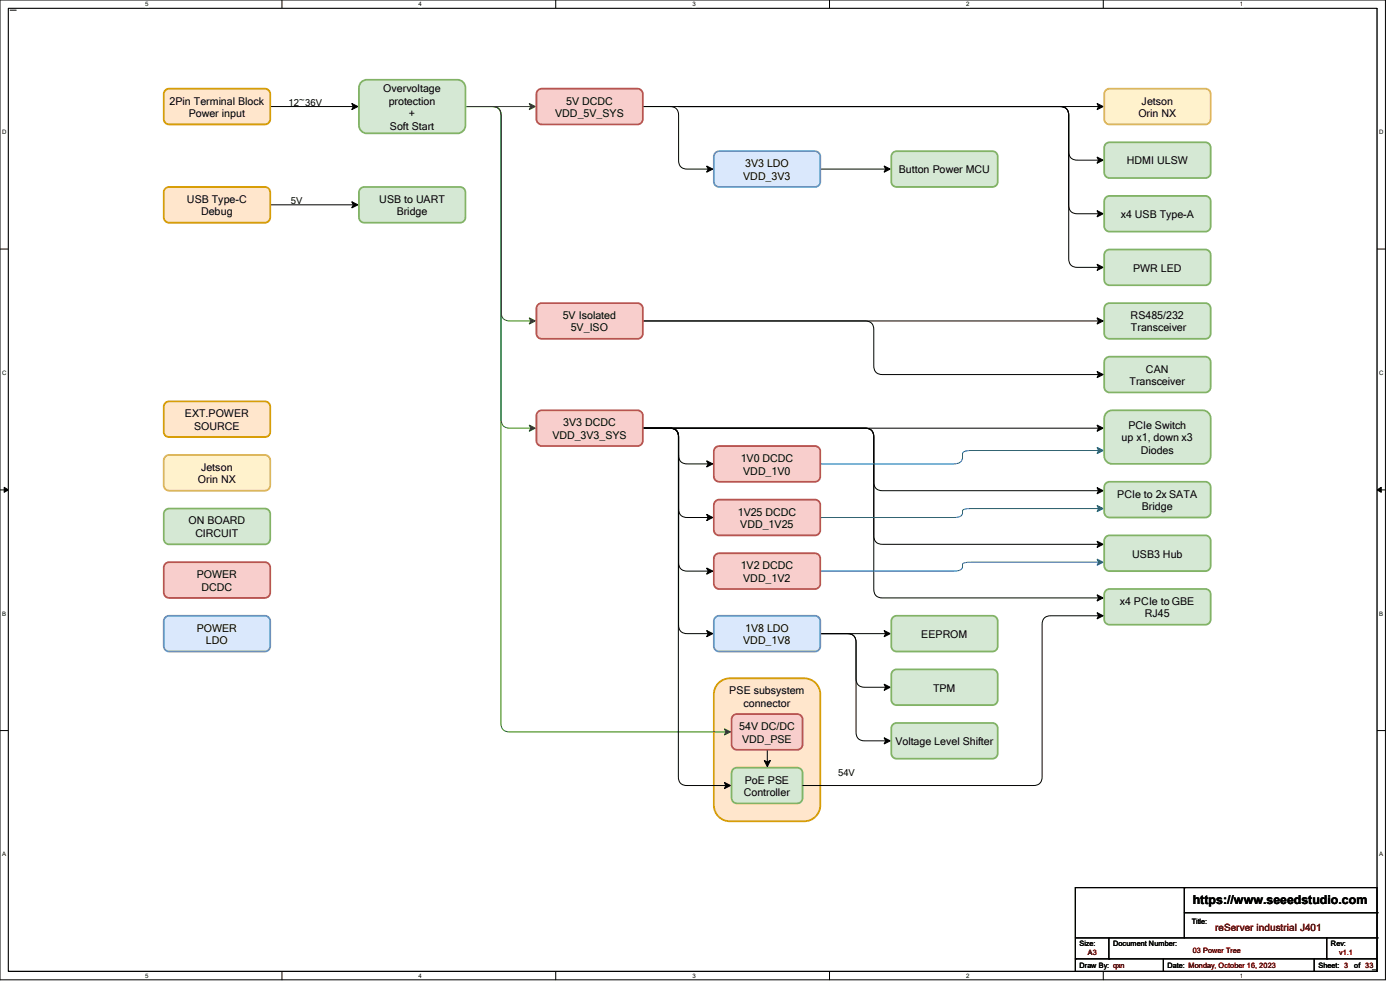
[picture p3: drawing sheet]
<svg xmlns="http://www.w3.org/2000/svg" width="297mm" height="210mm" viewBox="0 0 297 210" stroke-linecap="round" stroke-linejoin="round" font-family="sans-serif">
<path d="M0 0h293.9v207.9h-293.9zM1.8 1.8h290.3v204.3h-290.3z" fill="none" stroke="#000" stroke-width=".21"/>
<g fill="#fff">
<path d="M30.8 .2h.7v1.4h-.7z"/>
<path d="M30.8 206.2h.7v1.4h-.7z"/>
</g>
<path d="M59.8 0v1.8M59.8 206.1v1.8" fill="none" stroke="#000" stroke-width=".21"/>
<g fill="#fff">
<path d="M88.8 .2h.7v1.4h-.7z"/>
<path d="M88.8 206.2h.7v1.4h-.7z"/>
</g>
<path d="M117.9 0v1.8M117.9 206.1v1.8" fill="none" stroke="#000" stroke-width=".21"/>
<g fill="#fff">
<path d="M146.9 .2h.7v1.4h-.7z"/>
<path d="M146.9 206.2h.7v1.4h-.7z"/>
</g>
<path d="M176 0v1.8M176 206.1v1.8" fill="none" stroke="#000" stroke-width=".21"/>
<g fill="#fff">
<path d="M205 .2h.7v1.4h-.7z"/>
<path d="M205 206.2h.7v1.4h-.7z"/>
</g>
<path d="M234.1 0v1.8M234.1 206.1v1.8" fill="none" stroke="#000" stroke-width=".21"/>
<g fill="#fff">
<path d="M263.1 .2h.6v1.4h-.6z"/>
<path d="M263.1 206.2h.6v1.4h-.6z"/>
<path d="M.5 27.3h.9v1.4h-.9z"/>
<path d="M292.6 27.3h.9v1.4h-.9z"/>
<path d="M.5 78.4h.9v1.4h-.9z"/>
<path d="M292.6 78.4h.9v1.4h-.9z"/>
</g>
<path d="M0 52.8h1.8M292.1 52.8h1.8" fill="none" stroke="#000" stroke-width=".21"/>
<g fill="#fff">
<path d="M.5 129.5h.8v1.4h-.8z"/>
<path d="M292.6 129.5h.8v1.4h-.8z"/>
</g>
<path d="M0 103.9h1.8M292.1 103.9h1.8" fill="none" stroke="#000" stroke-width=".21"/>
<path d="M.9 103.4l.9 .5-.9 .5zM292.1 103.9l.9-.5v1z" fill="#000" stroke="#000" stroke-width=".21"/>
<g fill="#fff">
<path d="M.5 180.5h.8v1.4h-.8z"/>
<path d="M292.6 180.5h.8v1.4h-.8z"/>
</g>
<path d="M1.8 1.8h290.3v204.2h-290.3zM0 155h1.8M292.1 155h1.8" fill="none" stroke="#000" stroke-width=".21"/>
<path d="M152.4 144.9a3.4 3.4 0 0 1 2.4-1h15.8a3.4 3.4 0 0 1 3.4 3.4v23.5a3.4 3.4 0 0 1-3.4 3.4h-15.8a3.4 3.4 0 0 1-3.4-3.4v-23.5a3.4 3.4 0 0 1 1-2.4z" fill-rule="evenodd" fill="#ffe6cc"/>
<path d="M152.4 144.9a3.4 3.4 0 0 1 2.4-1h15.8a3.4 3.4 0 0 1 3.4 3.4v23.5a3.4 3.4 0 0 1-3.4 3.4h-15.8a3.4 3.4 0 0 1-3.4-3.4v-23.5a3.4 3.4 0 0 1 1-2.4z" fill="none" stroke="#d79b00" stroke-width=".38"/>
<path d="M57.3 22.6h17.7M74.6 21.9l1.3 .7-1.3 .7 .4-.7z" fill="none" stroke="#000" stroke-width=".21"/>
<path d="M74.6 21.9l1.3 .7-1.3 .7 .4-.7z" fill-rule="evenodd" fill="#000"/>
<path d="M35.2 19l.7-.2h20.3a1.13 1.13 0 0 1 1.1 1.2v5.3a1.13 1.13 0 0 1-1.1 1.1h-20.3a1.13 1.13 0 0 1-1.2-1.1v-5.3l.1-.4z" fill-rule="evenodd" fill="#ffe6cc"/>
<path d="M35.2 19l.7-.2h20.3a1.13 1.13 0 0 1 1.1 1.2v5.3a1.13 1.13 0 0 1-1.1 1.1h-20.3a1.13 1.13 0 0 1-1.2-1.1v-5.3l.1-.4z" fill="none" stroke="#d79b00" stroke-width=".38"/>
<path d="M98.7 22.6h13.9" fill="none" stroke="#2d7600" stroke-width=".21"/>
<path d="M112.3 21.9l1.3 .7-1.3 .7 .3-.7z" fill-rule="evenodd" fill="#2d7600"/>
<path d="M98.7 22.6h5.7a1.67 1.67 0 0 1 1.9 1.9v64.4a1.67 1.67 0 0 0 1.9 1.9h4.4M112.3 21.9l1.3 .7-1.3 .7 .3-.7z" fill="none" stroke="#2d7600" stroke-width=".21"/>
<path d="M112.3 90.2l1.3 .6-1.3 .7 .3-.7z" fill-rule="evenodd" fill="#2d7600"/>
<path d="M98.7 22.6h5.7a1.67 1.67 0 0 1 1.9 1.9v41.7a1.67 1.67 0 0 0 1.9 1.9h4.4M112.3 90.2l1.3 .6-1.3 .7 .3-.7z" fill="none" stroke="#2d7600" stroke-width=".21"/>
<path d="M112.3 67.4l1.3 .7-1.3 .7 .3-.7z" fill-rule="evenodd" fill="#2d7600"/>
<path d="M98.7 22.6h5.7a1.67 1.67 0 0 1 1.9 1.9v128.9a1.67 1.67 0 0 0 1.8 1.9h45.9M112.3 67.4l1.3 .7-1.3 .7 .3-.7z" fill="none" stroke="#2d7600" stroke-width=".21"/>
<path d="M153.7 154.6l1.3 .7-1.3 .6 .3-.6z" fill-rule="evenodd" fill="#2d7600"/>
<path d="M153.7 154.6l1.3 .7-1.3 .6 .3-.6z" fill="none" stroke="#2d7600" stroke-width=".21"/>
<path d="M76.6 17.4l.8-.4 .4-.1h19.2a1.7 1.7 0 0 1 1.7 1.7v8a1.7 1.7 0 0 1-1.7 1.7h-19.2a1.7 1.7 0 0 1-1.7-1.7v-8l.1-.4z" fill-rule="evenodd" fill="#d5e8d4"/>
<path d="M76.6 17.4l.8-.4 .4-.1h19.2a1.7 1.7 0 0 1 1.7 1.7v8a1.7 1.7 0 0 1-1.7 1.7h-19.2a1.7 1.7 0 0 1-1.7-1.7v-8l.1-.4z" fill="none" stroke="#82b366" stroke-width=".38"/>
<path d="M143.9 22.6h89.2M143.9 22.6h80.9a1.67 1.67 0 0 1 1.9 1.9v7.6a1.67 1.67 0 0 0 1.9 1.9h4.5M143.9 22.6h80.9a1.67 1.67 0 0 1 1.9 1.9v19a1.67 1.67 0 0 0 1.9 1.8h4.5M149.9 35.2l1.3 .7-1.3 .6 .3-.6zM150.2 35.9h-4.4a1.67 1.67 0 0 1-1.8-1.9v-9.5a1.67 1.67 0 0 0-1.9-1.9h-5.7h88.4a1.67 1.67 0 0 1 1.9 1.9v30.3a1.67 1.67 0 0 0 1.9 1.9h4.5M232.7 21.9l1.3 .7-1.3 .7 .4-.7zM232.7 33.3l1.3 .7-1.3 .6 .4-.6zM232.7 44.7l1.3 .6-1.3 .7 .4-.7zM232.7 56.1l1.3 .6-1.3 .7 .4-.7z" fill="none" stroke="#000" stroke-width=".21"/>
<g fill="#000">
<path d="M149.9 35.2l1.3 .7-1.3 .6 .3-.6z" fill-rule="evenodd"/>
<path d="M232.7 21.9l1.3 .7-1.3 .7 .4-.7z" fill-rule="evenodd"/>
<path d="M232.7 33.3l1.3 .7-1.3 .6 .4-.6z" fill-rule="evenodd"/>
<path d="M232.7 44.7l1.3 .6-1.3 .7 .4-.7z" fill-rule="evenodd"/>
<path d="M232.7 56.1l1.3 .6-1.3 .7 .4-.7z" fill-rule="evenodd"/>
</g>
<path d="M114.3 19l.6-.2h20.4a1.13 1.13 0 0 1 1.1 1.2v5.3a1.13 1.13 0 0 1-1.1 1.1h-20.4a1.13 1.13 0 0 1-1.1-1.1v-5.3l.1-.4z" fill-rule="evenodd" fill="#f8cecc"/>
<path d="M114.3 19l.6-.2h20.4a1.13 1.13 0 0 1 1.1 1.2v5.3a1.13 1.13 0 0 1-1.1 1.1h-20.4a1.13 1.13 0 0 1-1.1-1.1v-5.3l.1-.4z" fill="none" stroke="#b85450" stroke-width=".38"/>
<g fill="none" stroke="#000" stroke-width=".21">
<path d="M136.4 90.8h96.7M136.4 90.8h5.7a1.67 1.67 0 0 1 1.9 1.9v39.8a1.67 1.67 0 0 0 1.8 1.9h4.4M136.4 90.8h5.7a1.67 1.67 0 0 1 1.9 1.9v3.8a1.67 1.67 0 0 0 1.8 1.9h4.4M136.4 90.8h5.7a1.67 1.67 0 0 1 1.9 1.9v26.6a1.67 1.67 0 0 0 1.8 1.9h4.4M136.4 90.8h47.1a1.67 1.67 0 0 1 1.9 1.9v32.2a1.67 1.67 0 0 0 1.9 1.9h45.8M136.4 90.8h47.1a1.67 1.67 0 0 1 1.9 1.9v20.9a1.67 1.67 0 0 0 1.9 1.9h45.8M136.4 90.8h5.7a1.67 1.67 0 0 1 1.9 1.9v15.2a1.67 1.67 0 0 0 1.8 1.9h4.4M136.4 90.8h47.1a1.67 1.67 0 0 1 1.9 1.9v9.5a1.67 1.67 0 0 0 1.9 1.9h45.8M136.4 90.8h5.6a1.67 1.67 0 0 1 1.9 1.9v72a1.67 1.67 0 0 0 1.9 1.9h8.2M149.9 97.7l1.3 .7-1.3 .7 .3-.7zM232.7 90.2l1.3 .6-1.3 .7 .4-.7zM149.9 109.1l1.3 .7-1.3 .6 .3-.6z"/>
<path d="M232.7 114.8l1.3 .7-1.3 .6 .4-.6zM232.7 103.4l1.3 .7-1.3 .7 .4-.7zM149.9 133.8l1.3 .6-1.3 .7 .3-.7zM149.9 120.5l1.3 .7-1.3 .6 .3-.6zM232.7 126.2l1.3 .6-1.3 .7 .4-.7zM153.7 166l1.3 .6-1.3 .7 .3-.7z"/>
</g>
<g fill="#000">
<path d="M149.9 97.7l1.3 .7-1.3 .7 .3-.7z" fill-rule="evenodd"/>
<path d="M232.7 90.2l1.3 .6-1.3 .7 .4-.7z" fill-rule="evenodd"/>
<path d="M149.9 109.1l1.3 .7-1.3 .6 .3-.6z" fill-rule="evenodd"/>
<path d="M232.7 114.8l1.3 .7-1.3 .6 .4-.6z" fill-rule="evenodd"/>
<path d="M232.7 103.4l1.3 .7-1.3 .7 .4-.7z" fill-rule="evenodd"/>
<path d="M149.9 133.8l1.3 .6-1.3 .7 .3-.7z" fill-rule="evenodd"/>
<path d="M149.9 120.5l1.3 .7-1.3 .6 .3-.6z" fill-rule="evenodd"/>
<path d="M232.7 126.2l1.3 .6-1.3 .7 .4-.7z" fill-rule="evenodd"/>
<path d="M153.7 166l1.3 .6-1.3 .7 .3-.7z" fill-rule="evenodd"/>
</g>
<path d="M114.3 87.3l.6-.3h20.4a1.13 1.13 0 0 1 1.1 1.2v5.3a1.13 1.13 0 0 1-1.1 1.1h-20.4a1.13 1.13 0 0 1-1.1-1.1v-5.3l.1-.4z" fill-rule="evenodd" fill="#f8cecc"/>
<path d="M114.3 87.3l.6-.3h20.4a1.13 1.13 0 0 1 1.1 1.2v5.3a1.13 1.13 0 0 1-1.1 1.1h-20.4a1.13 1.13 0 0 1-1.1-1.1v-5.3l.1-.4z" fill="none" stroke="#b85450" stroke-width=".38"/>
<path d="M233.1 95.6h-27a1.71 1.71 0 0 0-1.9 .7 1.62 1.62 0 0 1-1.9 2.1h-28.3" fill="none" stroke="#006eaf" stroke-width=".21"/>
<path d="M232.7 94.9l1.3 .7-1.3 .6 .4-.6z" fill-rule="evenodd" fill="#006eaf"/>
<path d="M232.7 94.9l1.3 .7-1.3 .6 .4-.6z" fill="none" stroke="#006eaf" stroke-width=".21"/>
<path d="M151.9 94.8l.7-.2h20.3a1.13 1.13 0 0 1 1.1 1.2v5.3a1.13 1.13 0 0 1-1.1 1.1h-20.3a1.13 1.13 0 0 1-1.2-1.1v-5.3l.1-.4z" fill-rule="evenodd" fill="#f8cecc"/>
<path d="M151.9 94.8l.7-.2h20.3a1.13 1.13 0 0 1 1.1 1.2v5.3a1.13 1.13 0 0 1-1.1 1.1h-20.3a1.13 1.13 0 0 1-1.2-1.1v-5.3l.1-.4z" fill="none" stroke="#b85450" stroke-width=".38"/>
<path d="M233.1 119.3h-27.7a1.1 1.1 0 0 0-1.2 .4 1.08 1.08 0 0 1-1.2 1.4l-29 .1" fill="none" stroke="#006eaf" stroke-width=".21"/>
<path d="M232.7 118.6l1.3 .7-1.3 .6 .4-.6z" fill-rule="evenodd" fill="#006eaf"/>
<path d="M232.7 118.6l1.3 .7-1.3 .6 .4-.6z" fill="none" stroke="#006eaf" stroke-width=".21"/>
<path d="M151.9 117.6l.7-.2h20.3a1.13 1.13 0 0 1 1.1 1.1v5.3a1.13 1.13 0 0 1-1.1 1.1h-20.3a1.13 1.13 0 0 1-1.2-1.1v-5.3l.1-.4z" fill-rule="evenodd" fill="#f8cecc"/>
<path d="M151.9 117.6l.7-.2h20.3a1.13 1.13 0 0 1 1.1 1.1v5.3a1.13 1.13 0 0 1-1.1 1.1h-20.3a1.13 1.13 0 0 1-1.2-1.1v-5.3l.1-.4z" fill="none" stroke="#b85450" stroke-width=".38"/>
<path d="M174 134.4h13.9M174 134.4h5.7a1.67 1.67 0 0 1 1.9 1.9v7.6a1.67 1.67 0 0 0 1.9 1.9h4.4M174 134.4h5.7a1.67 1.67 0 0 1 1.9 1.9v19a1.67 1.67 0 0 0 1.9 1.9h4.4M187.6 133.8l1.3 .6-1.3 .7 .3-.7zM187.6 145.1l1.3 .7-1.3 .7 .3-.7zM187.6 156.5l1.3 .7-1.3 .6 .3-.6z" fill="none" stroke="#000" stroke-width=".21"/>
<g fill="#000">
<path d="M187.6 133.8l1.3 .6-1.3 .7 .3-.7z" fill-rule="evenodd"/>
<path d="M187.6 145.1l1.3 .7-1.3 .7 .3-.7z" fill-rule="evenodd"/>
<path d="M187.6 156.5l1.3 .7-1.3 .6 .3-.6z" fill-rule="evenodd"/>
</g>
<path d="M151.9 130.9l.7-.3h20.3a1.13 1.13 0 0 1 1.1 1.2v5.3a1.13 1.13 0 0 1-1.1 1.1h-20.3a1.13 1.13 0 0 1-1.2-1.1v-5.3l.1-.4z" fill-rule="evenodd" fill="#dae8fc"/>
<path d="M151.9 130.9l.7-.3h20.3a1.13 1.13 0 0 1 1.1 1.2v5.3a1.13 1.13 0 0 1-1.1 1.1h-20.3a1.13 1.13 0 0 1-1.2-1.1v-5.3l.1-.4z" fill="none" stroke="#6c8ebf" stroke-width=".38"/>
<path d="M174 35.9h13.9M187.6 35.2l1.3 .7-1.3 .6 .3-.6z" fill="none" stroke="#000" stroke-width=".21"/>
<path d="M187.6 35.2l1.3 .7-1.3 .6 .3-.6z" fill-rule="evenodd" fill="#000"/>
<path d="M151.9 32.3l.7-.2h20.3a1.13 1.13 0 0 1 1.1 1.1v5.3a1.13 1.13 0 0 1-1.1 1.2h-20.3a1.13 1.13 0 0 1-1.2-1.2v-5.3l.1-.3z" fill-rule="evenodd" fill="#dae8fc"/>
<path d="M151.9 32.3l.7-.2h20.3a1.13 1.13 0 0 1 1.1 1.1v5.3a1.13 1.13 0 0 1-1.1 1.2h-20.3a1.13 1.13 0 0 1-1.2-1.2v-5.3l.1-.3z" fill="none" stroke="#6c8ebf" stroke-width=".38"/>
<path d="M189.5 32.3l.7-.2h20.3a1.13 1.13 0 0 1 1.2 1.1v5.3a1.13 1.13 0 0 1-1.2 1.2h-20.3a1.13 1.13 0 0 1-1.1-1.2v-5.3v-.3z" fill-rule="evenodd" fill="#d5e8d4"/>
<path d="M189.5 32.3l.7-.2h20.3a1.13 1.13 0 0 1 1.2 1.1v5.3a1.13 1.13 0 0 1-1.2 1.2h-20.3a1.13 1.13 0 0 1-1.1-1.2v-5.3v-.3z" fill="none" stroke="#82b366" stroke-width=".38"/>
<path d="M189.5 130.9l.7-.3h20.3a1.13 1.13 0 0 1 1.2 1.2v5.3a1.13 1.13 0 0 1-1.2 1.1h-20.3a1.13 1.13 0 0 1-1.1-1.1v-5.3v-.4z" fill-rule="evenodd" fill="#d5e8d4"/>
<path d="M189.5 130.9l.7-.3h20.3a1.13 1.13 0 0 1 1.2 1.2v5.3a1.13 1.13 0 0 1-1.2 1.1h-20.3a1.13 1.13 0 0 1-1.1-1.1v-5.3v-.4z" fill="none" stroke="#82b366" stroke-width=".38"/>
<path d="M189.5 142.2l.7-.2h20.3a1.13 1.13 0 0 1 1.2 1.1v5.3a1.13 1.13 0 0 1-1.2 1.2h-20.3a1.13 1.13 0 0 1-1.1-1.2v-5.3v-.3z" fill-rule="evenodd" fill="#d5e8d4"/>
<path d="M189.5 142.2l.7-.2h20.3a1.13 1.13 0 0 1 1.2 1.1v5.3a1.13 1.13 0 0 1-1.2 1.2h-20.3a1.13 1.13 0 0 1-1.1-1.2v-5.3v-.3z" fill="none" stroke="#82b366" stroke-width=".38"/>
<path d="M189.5 153.6l.7-.2h20.3a1.13 1.13 0 0 1 1.2 1.1v5.3a1.13 1.13 0 0 1-1.2 1.2h-20.3a1.13 1.13 0 0 1-1.1-1.2v-5.3v-.3z" fill-rule="evenodd" fill="#d5e8d4"/>
<path d="M189.5 153.6l.7-.2h20.3a1.13 1.13 0 0 1 1.2 1.1v5.3a1.13 1.13 0 0 1-1.2 1.2h-20.3a1.13 1.13 0 0 1-1.1-1.2v-5.3v-.3z" fill="none" stroke="#82b366" stroke-width=".38"/>
<path d="M234.7 64.5l.7-.2h20.3a1.13 1.13 0 0 1 1.1 1.1v5.3a1.13 1.13 0 0 1-1.1 1.2h-20.3a1.13 1.13 0 0 1-1.1-1.2v-5.3v-.3z" fill-rule="evenodd" fill="#d5e8d4"/>
<path d="M234.7 64.5l.7-.2h20.3a1.13 1.13 0 0 1 1.1 1.1v5.3a1.13 1.13 0 0 1-1.1 1.2h-20.3a1.13 1.13 0 0 1-1.1-1.2v-5.3v-.3z" fill="none" stroke="#82b366" stroke-width=".38"/>
<path d="M234.7 75.9l.7-.2h20.3a1.13 1.13 0 0 1 1.1 1.1v5.3a1.13 1.13 0 0 1-1.1 1.2h-20.3a1.13 1.13 0 0 1-1.1-1.2v-5.3v-.3z" fill-rule="evenodd" fill="#d5e8d4"/>
<path d="M234.7 75.9l.7-.2h20.3a1.13 1.13 0 0 1 1.1 1.1v5.3a1.13 1.13 0 0 1-1.1 1.2h-20.3a1.13 1.13 0 0 1-1.1-1.2v-5.3v-.3z" fill="none" stroke="#82b366" stroke-width=".38"/>
<path d="M234.8 87.5l.7-.4 .5-.1h19.2a1.7 1.7 0 0 1 1.6 1.7v8a1.7 1.7 0 0 1-1.6 1.7h-19.2a1.7 1.7 0 0 1-1.7-1.7v-8v-.4z" fill-rule="evenodd" fill="#d5e8d4"/>
<path d="M234.8 87.5l.7-.4 .5-.1h19.2a1.7 1.7 0 0 1 1.6 1.7v8a1.7 1.7 0 0 1-1.6 1.7h-19.2a1.7 1.7 0 0 1-1.7-1.7v-8v-.4z" fill="none" stroke="#82b366" stroke-width=".38"/>
<path d="M155.7 163.1l.6-.3h12.8a1.13 1.13 0 0 1 1.2 1.2v5.3a1.13 1.13 0 0 1-1.2 1.1h-12.8a1.13 1.13 0 0 1-1.1-1.1v-5.3l.1-.4z" fill-rule="evenodd" fill="#d5e8d4"/>
<path d="M155.7 163.1l.6-.3h12.8a1.13 1.13 0 0 1 1.2 1.2v5.3a1.13 1.13 0 0 1-1.2 1.1h-12.8a1.13 1.13 0 0 1-1.1-1.1v-5.3l.1-.4z" fill="none" stroke="#82b366" stroke-width=".38"/>
<path d="M234.7 125.2l.7-.3h20.3a1.13 1.13 0 0 1 1.1 1.2v5.3a1.13 1.13 0 0 1-1.1 1.1h-20.3a1.13 1.13 0 0 1-1.1-1.1v-5.3v-.4z" fill-rule="evenodd" fill="#d5e8d4"/>
<path d="M234.7 125.2l.7-.3h20.3a1.13 1.13 0 0 1 1.1 1.2v5.3a1.13 1.13 0 0 1-1.1 1.1h-20.3a1.13 1.13 0 0 1-1.1-1.1v-5.3v-.4z" fill="none" stroke="#82b366" stroke-width=".38"/>
<path d="M234.7 113.8l.7-.2h20.3a1.13 1.13 0 0 1 1.1 1.1v5.3a1.13 1.13 0 0 1-1.1 1.2h-20.3a1.13 1.13 0 0 1-1.1-1.2v-5.3v-.3z" fill-rule="evenodd" fill="#d5e8d4"/>
<path d="M234.7 113.8l.7-.2h20.3a1.13 1.13 0 0 1 1.1 1.1v5.3a1.13 1.13 0 0 1-1.1 1.2h-20.3a1.13 1.13 0 0 1-1.1-1.2v-5.3v-.3z" fill="none" stroke="#82b366" stroke-width=".38"/>
<path d="M234.7 19l.7-.2h20.3a1.13 1.13 0 0 1 1.1 1.2v5.3a1.13 1.13 0 0 1-1.1 1.1h-20.3a1.13 1.13 0 0 1-1.1-1.1v-5.3v-.4z" fill-rule="evenodd" fill="#fff2cc"/>
<path d="M234.7 19l.7-.2h20.3a1.13 1.13 0 0 1 1.1 1.2v5.3a1.13 1.13 0 0 1-1.1 1.1h-20.3a1.13 1.13 0 0 1-1.1-1.1v-5.3v-.4z" fill="none" stroke="#d6b656" stroke-width=".38"/>
<path d="M234.7 30.4l.7-.2h20.3a1.13 1.13 0 0 1 1.1 1.1v5.3a1.13 1.13 0 0 1-1.1 1.2h-20.3a1.13 1.13 0 0 1-1.1-1.2v-5.3v-.3z" fill-rule="evenodd" fill="#d5e8d4"/>
<path d="M234.7 30.4l.7-.2h20.3a1.13 1.13 0 0 1 1.1 1.1v5.3a1.13 1.13 0 0 1-1.1 1.2h-20.3a1.13 1.13 0 0 1-1.1-1.2v-5.3v-.3z" fill="none" stroke="#82b366" stroke-width=".38"/>
<path d="M234.7 41.8l.7-.2h20.3a1.13 1.13 0 0 1 1.1 1.1v5.3a1.13 1.13 0 0 1-1.1 1.1h-20.3a1.13 1.13 0 0 1-1.1-1.1v-5.3v-.4z" fill-rule="evenodd" fill="#d5e8d4"/>
<path d="M234.7 41.8l.7-.2h20.3a1.13 1.13 0 0 1 1.1 1.1v5.3a1.13 1.13 0 0 1-1.1 1.1h-20.3a1.13 1.13 0 0 1-1.1-1.1v-5.3v-.4z" fill="none" stroke="#82b366" stroke-width=".38"/>
<path d="M234.7 53.2l.7-.3h20.3a1.13 1.13 0 0 1 1.1 1.2v5.3a1.13 1.13 0 0 1-1.1 1.1h-20.3a1.13 1.13 0 0 1-1.1-1.1v-5.3v-.4z" fill-rule="evenodd" fill="#d5e8d4"/>
<path d="M234.7 53.2l.7-.3h20.3a1.13 1.13 0 0 1 1.1 1.2v5.3a1.13 1.13 0 0 1-1.1 1.1h-20.3a1.13 1.13 0 0 1-1.1-1.1v-5.3v-.4z" fill="none" stroke="#82b366" stroke-width=".38"/>
<path d="M162.8 159.1v2.5M162.1 161.3l.7 .3 .6-.3-.6 1.3z" fill="none" stroke="#000" stroke-width=".21"/>
<path d="M162.1 161.3l.7 .3 .6-.3-.6 1.3z" fill-rule="evenodd" fill="#000"/>
<path d="M155.7 151.7l.6-.2h12.8a1.13 1.13 0 0 1 1.2 1.1v5.3a1.13 1.13 0 0 1-1.2 1.2h-12.8a1.13 1.13 0 0 1-1.1-1.2v-5.3l.1-.3z" fill-rule="evenodd" fill="#f8cecc"/>
<path d="M155.7 151.7l.6-.2h12.8a1.13 1.13 0 0 1 1.2 1.1v5.3a1.13 1.13 0 0 1-1.2 1.2h-12.8a1.13 1.13 0 0 1-1.1-1.2v-5.3l.1-.3z" fill="none" stroke="#b85450" stroke-width=".38"/>
<path d="M76.6 39.9l.7-.2h20.3a1.13 1.13 0 0 1 1.1 1.1v5.3a1.13 1.13 0 0 1-1.1 1.1h-20.3a1.13 1.13 0 0 1-1.2-1.1v-5.3l.1-.4z" fill-rule="evenodd" fill="#d5e8d4"/>
<path d="M76.6 39.9l.7-.2h20.3a1.13 1.13 0 0 1 1.1 1.1v5.3a1.13 1.13 0 0 1-1.1 1.1h-20.3a1.13 1.13 0 0 1-1.2-1.1v-5.3l.1-.4z" fill="none" stroke="#82b366" stroke-width=".38"/>
<path d="M233.1 107.9h-27.7a1.1 1.1 0 0 0-1.2 .5 1.08 1.08 0 0 1-1.2 1.3l-29 .1" fill="none" stroke="#006eaf" stroke-width=".21"/>
<path d="M232.7 107.2l1.3 .7-1.3 .7 .4-.7z" fill-rule="evenodd" fill="#006eaf"/>
<path d="M232.7 107.2l1.3 .7-1.3 .7 .4-.7z" fill="none" stroke="#006eaf" stroke-width=".21"/>
<path d="M151.9 106.2l.7-.2h20.3a1.13 1.13 0 0 1 1.1 1.1v5.3a1.13 1.13 0 0 1-1.1 1.2h-20.3a1.13 1.13 0 0 1-1.2-1.2v-5.3l.1-.3z" fill-rule="evenodd" fill="#f8cecc"/>
<path d="M151.9 106.2l.7-.2h20.3a1.13 1.13 0 0 1 1.1 1.1v5.3a1.13 1.13 0 0 1-1.1 1.2h-20.3a1.13 1.13 0 0 1-1.2-1.2v-5.3l.1-.3z" fill="none" stroke="#b85450" stroke-width=".38"/>
<path d="M234.7 102.4l.7-.2h20.3a1.13 1.13 0 0 1 1.1 1.1v5.3a1.13 1.13 0 0 1-1.1 1.2h-20.3a1.13 1.13 0 0 1-1.1-1.2v-5.3v-.3z" fill-rule="evenodd" fill="#d5e8d4"/>
<path d="M234.7 102.4l.7-.2h20.3a1.13 1.13 0 0 1 1.1 1.1v5.3a1.13 1.13 0 0 1-1.1 1.2h-20.3a1.13 1.13 0 0 1-1.1-1.2v-5.3v-.3z" fill="none" stroke="#82b366" stroke-width=".38"/>
<path d="M232.7 67.4l1.3 .7-1.3 .7 .4-.7zM232.7 78.8l1.3 .7-1.3 .6 .4-.6zM233.1 68.1h-96.7h47.1a1.67 1.67 0 0 1 1.9 1.9v7.6a1.67 1.67 0 0 0 1.9 1.9h45.8" fill="none" stroke="#000" stroke-width=".21"/>
<g fill="#000">
<path d="M232.7 67.4l1.3 .7-1.3 .7 .4-.7z" fill-rule="evenodd"/>
<path d="M232.7 78.8l1.3 .7-1.3 .6 .4-.6z" fill-rule="evenodd"/>
</g>
<path d="M114.3 64.5l.6-.2h20.4a1.13 1.13 0 0 1 1.1 1.1v5.3a1.13 1.13 0 0 1-1.1 1.2h-20.4a1.13 1.13 0 0 1-1.1-1.2v-5.3l.1-.3z" fill-rule="evenodd" fill="#f8cecc"/>
<path d="M114.3 64.5l.6-.2h20.4a1.13 1.13 0 0 1 1.1 1.1v5.3a1.13 1.13 0 0 1-1.1 1.2h-20.4a1.13 1.13 0 0 1-1.1-1.2v-5.3l.1-.3z" fill="none" stroke="#b85450" stroke-width=".38"/>
<path d="M57.3 43.5h17.7M74.6 42.8l1.3 .7-1.3 .6 .4-.6z" fill="none" stroke="#000" stroke-width=".21"/>
<path d="M74.6 42.8l1.3 .7-1.3 .6 .4-.6z" fill-rule="evenodd" fill="#000"/>
<path d="M35.2 39.9l.7-.2h20.3a1.13 1.13 0 0 1 1.1 1.1v5.3a1.13 1.13 0 0 1-1.1 1.1h-20.3a1.13 1.13 0 0 1-1.2-1.1v-5.3l.1-.4z" fill-rule="evenodd" fill="#ffe6cc"/>
<path d="M35.2 39.9l.7-.2h20.3a1.13 1.13 0 0 1 1.1 1.1v5.3a1.13 1.13 0 0 1-1.1 1.1h-20.3a1.13 1.13 0 0 1-1.2-1.1v-5.3l.1-.4z" fill="none" stroke="#d79b00" stroke-width=".38"/>
<path d="M232.7 130l1.3 .6-1.3 .7 .4-.7zM233.1 130.6h-10.1a1.67 1.67 0 0 0-1.9 1.9v32.2a1.67 1.67 0 0 1-1.9 1.9h-48.9" fill="none" stroke="#000" stroke-width=".21"/>
<path d="M232.7 130l1.3 .6-1.3 .7 .4-.7z" fill-rule="evenodd" fill="#000"/>
<path d="M35.2 85.4l.7-.3h20.3a1.13 1.13 0 0 1 1.1 1.2v5.3a1.13 1.13 0 0 1-1.1 1.1h-20.3a1.13 1.13 0 0 1-1.2-1.1v-5.3l.1-.4z" fill-rule="evenodd" fill="#ffe6cc"/>
<path d="M35.2 85.4l.7-.3h20.3a1.13 1.13 0 0 1 1.1 1.2v5.3a1.13 1.13 0 0 1-1.1 1.1h-20.3a1.13 1.13 0 0 1-1.2-1.1v-5.3l.1-.4z" fill="none" stroke="#d79b00" stroke-width=".38"/>
<path d="M35.2 108.1l.7-.2h20.3a1.13 1.13 0 0 1 1.1 1.1v5.3a1.13 1.13 0 0 1-1.1 1.2h-20.3a1.13 1.13 0 0 1-1.2-1.2v-5.3l.1-.3z" fill-rule="evenodd" fill="#d5e8d4"/>
<path d="M35.2 108.1l.7-.2h20.3a1.13 1.13 0 0 1 1.1 1.1v5.3a1.13 1.13 0 0 1-1.1 1.2h-20.3a1.13 1.13 0 0 1-1.2-1.2v-5.3l.1-.3z" fill="none" stroke="#82b366" stroke-width=".38"/>
<path d="M35.2 96.7l.7-.2h20.3a1.13 1.13 0 0 1 1.1 1.2v5.3a1.13 1.13 0 0 1-1.1 1.1h-20.3a1.13 1.13 0 0 1-1.2-1.1v-5.3l.1-.4z" fill-rule="evenodd" fill="#fff2cc"/>
<path d="M35.2 96.7l.7-.2h20.3a1.13 1.13 0 0 1 1.1 1.2v5.3a1.13 1.13 0 0 1-1.1 1.1h-20.3a1.13 1.13 0 0 1-1.2-1.1v-5.3l.1-.4z" fill="none" stroke="#d6b656" stroke-width=".38"/>
<path d="M35.2 119.5l.7-.2h20.3a1.13 1.13 0 0 1 1.1 1.1v5.3a1.13 1.13 0 0 1-1.1 1.1h-20.3a1.13 1.13 0 0 1-1.2-1.1v-5.3l.1-.4z" fill-rule="evenodd" fill="#f8cecc"/>
<path d="M35.2 119.5l.7-.2h20.3a1.13 1.13 0 0 1 1.1 1.1v5.3a1.13 1.13 0 0 1-1.1 1.1h-20.3a1.13 1.13 0 0 1-1.2-1.1v-5.3l.1-.4z" fill="none" stroke="#b85450" stroke-width=".38"/>
<path d="M35.2 130.9l.7-.3h20.3a1.13 1.13 0 0 1 1.1 1.2v5.3a1.13 1.13 0 0 1-1.1 1.1h-20.3a1.13 1.13 0 0 1-1.2-1.1v-5.3l.1-.4z" fill-rule="evenodd" fill="#dae8fc"/>
<path d="M35.2 130.9l.7-.3h20.3a1.13 1.13 0 0 1 1.1 1.2v5.3a1.13 1.13 0 0 1-1.1 1.1h-20.3a1.13 1.13 0 0 1-1.2-1.1v-5.3l.1-.4z" fill="none" stroke="#6c8ebf" stroke-width=".38"/>
<g fill="none" stroke="#000" stroke-width=".21">
<path d="M2.2 2.2h1.2M228.1 188.3h64v17.8h-64zM228.1 199h64M235.2 199v4.4M251.2 188.3h.1M251.2 188.3v10.7M251.2 193.6h40.9M281.5 199v4.4M292.1 199h.1M292.1 193.6h.1M228.1 203.4h.1M228.1 203.4h64"/>
<path d="M235.2 203.4h.1M246.8 206.1h.1M246.8 203.4v2.7M278.8 206.1h.1M278.8 203.4v2.7M281.5 203.4h.1M291.1 205.7h.7"/>
</g>
<text font-size="2.6" x="253" y="191.8">https://www.seeedstudio.com</text>
<g font-size="2.3">
<text x="36" y="22.2">2Pin Terminal Block</text>
<text x="81.3" y="19.6">Overvoltage</text>
<text x="82.5" y="22.2">protection</text>
<text x="120.1" y="22.2">5V DCDC</text>
<text x="242.2" y="22.2">Jetson</text>
<text x="40" y="24.8">Power input</text>
<text x="82.7" y="27.5">Soft Start</text>
<text x="86.7" y="24.8">+</text>
<text x="117.8" y="24.8">VDD_5V_SYS</text>
<text x="241.5" y="24.8">Orin NX</text>
<text x="158.1" y="35.5">3V3 LDO</text>
<text x="239.1" y="34.9">HDMI ULSW</text>
<text x="157.7" y="38.1">VDD_3V3</text>
<text x="190.7" y="36.8">Button Power MCU</text>
<text x="39.7" y="43.1">USB Type-C</text>
<text x="42.7" y="45.7">Debug</text>
<text x="80.5" y="43.1">USB to UART</text>
<text x="84.2" y="45.7">Bridge</text>
<text x="237.8" y="46.3">x4 USB Type-A</text>
<text x="240.4" y="57.6">PWR LED</text>
<text x="119.4" y="67.7">5V Isolated</text>
<text x="121.1" y="70.3">5V_ISO</text>
<text x="239.9" y="67.7">RS485/232</text>
<text x="239.9" y="70.3">Transceiver</text>
<text x="239.6" y="81.7">Transceiver</text>
<text x="243.1" y="79">CAN</text>
<text x="39.2" y="88.5">EXT.POWER</text>
<text x="41.2" y="91.2">SOURCE</text>
<text x="117.2" y="93.1">VDD_3V3_SYS</text>
<text x="119.5" y="90.4">3V3 DCDC</text>
<text x="238" y="93.6">up x1, down x3</text>
<text x="239.4" y="91">PCIe Switch</text>
<text x="42.7" y="99.9">Jetson</text>
<text x="157.1" y="98">1V0 DCDC</text>
<text x="157.7" y="100.7">VDD_1V0</text>
<text x="242" y="96.3">Diodes</text>
<text x="42" y="102.5">Orin NX</text>
<text x="237" y="105.6">PCIe to 2x SATA</text>
<text x="40" y="111.3">ON BOARD</text>
<text x="41.4" y="113.9">CIRCUIT</text>
<text x="156.5" y="109.4">1V25 DCDC</text>
<text x="157.1" y="112">VDD_1V25</text>
<text x="242.2" y="108.2">Bridge</text>
<text x="240.2" y="118.3">USB3 Hub</text>
<text x="41.7" y="122.6">POWER</text>
<text x="42.8" y="125.3">DCDC</text>
<text x="157.1" y="120.7">1V2 DCDC</text>
<text x="157.7" y="123.4">VDD_1V2</text>
<text x="237.6" y="128.3">x4 PCIe to GBE</text>
<text x="242.9" y="131">RJ45</text>
<text x="41.7" y="134">POWER</text>
<text x="43.7" y="136.6">LDO</text>
<text x="157.7" y="136.6">VDD_1V8</text>
<text x="158.1" y="134">1V8 LDO</text>
<text x="195.5" y="135.3">EEPROM</text>
<text x="154.7" y="147.3">PSE subsystem</text>
<text x="157.7" y="149.9">connector</text>
<text x="197.9" y="146.7">TPM</text>
<text x="156.8" y="154.9">54V DC/DC</text>
<text x="157.4" y="157.5">VDD_PSE</text>
<text x="189.9" y="158.1">Voltage Level Shifter</text>
<text x="158" y="166.2">PoE PSE</text>
<text x="157.8" y="168.9">Controller</text>
</g>
<text font-size="2.1" fill="#800000" x="257.8" y="197.5">reServer industrial J401</text>
<g font-size="2">
<text x="61.2" y="22.5">12~36V</text>
<text x="61.7" y="43.3">5V</text>
<text x="177.8" y="164.6">54V</text>
</g>
<g font-size="1.6">
<text x="252.8" y="196">Title:</text>
<text x="229" y="200.7">Size:</text>
<text x="236.1" y="200.7">Document Number:</text>
<text x="282.4" y="200.7">Rev:</text>
<text x="229" y="205.4">Draw By: qxn</text>
<text x="247.7" y="205.4">Date: Monday, October 16, 2023</text>
<text x="279.7" y="205.4">Sheet: 3</text>
<text x="287.3" y="205.4">of 33</text>
</g>
<g font-size="1.6" fill="#800000">
<text x="230.8" y="202.7">A3</text>
<text x="253" y="202.2">03 Power Tree</text>
<text x="284.1" y="202.7">v1.1</text>
</g>
<g font-size="1.3">
<text x="30.8" y="1.3">5</text>
<text x="88.8" y="1.3">4</text>
<text x="146.9" y="1.3">3</text>
<text x="205" y="1.3">2</text>
<text x="263.1" y="1.3">1</text>
<text x=".5" y="28.4">D</text>
<text x="292.6" y="28.4">D</text>
<text x=".5" y="79.5">C</text>
<text x="292.6" y="79.5">C</text>
<text x=".5" y="130.6">B</text>
<text x="292.6" y="130.6">B</text>
<text x=".5" y="181.7">A</text>
<text x="292.6" y="181.7">A</text>
<text x="30.8" y="207.4">5</text>
<text x="88.8" y="207.4">4</text>
<text x="146.9" y="207.4">3</text>
<text x="205" y="207.4">2</text>
<text x="263.1" y="207.4">1</text>
</g>
</svg>
